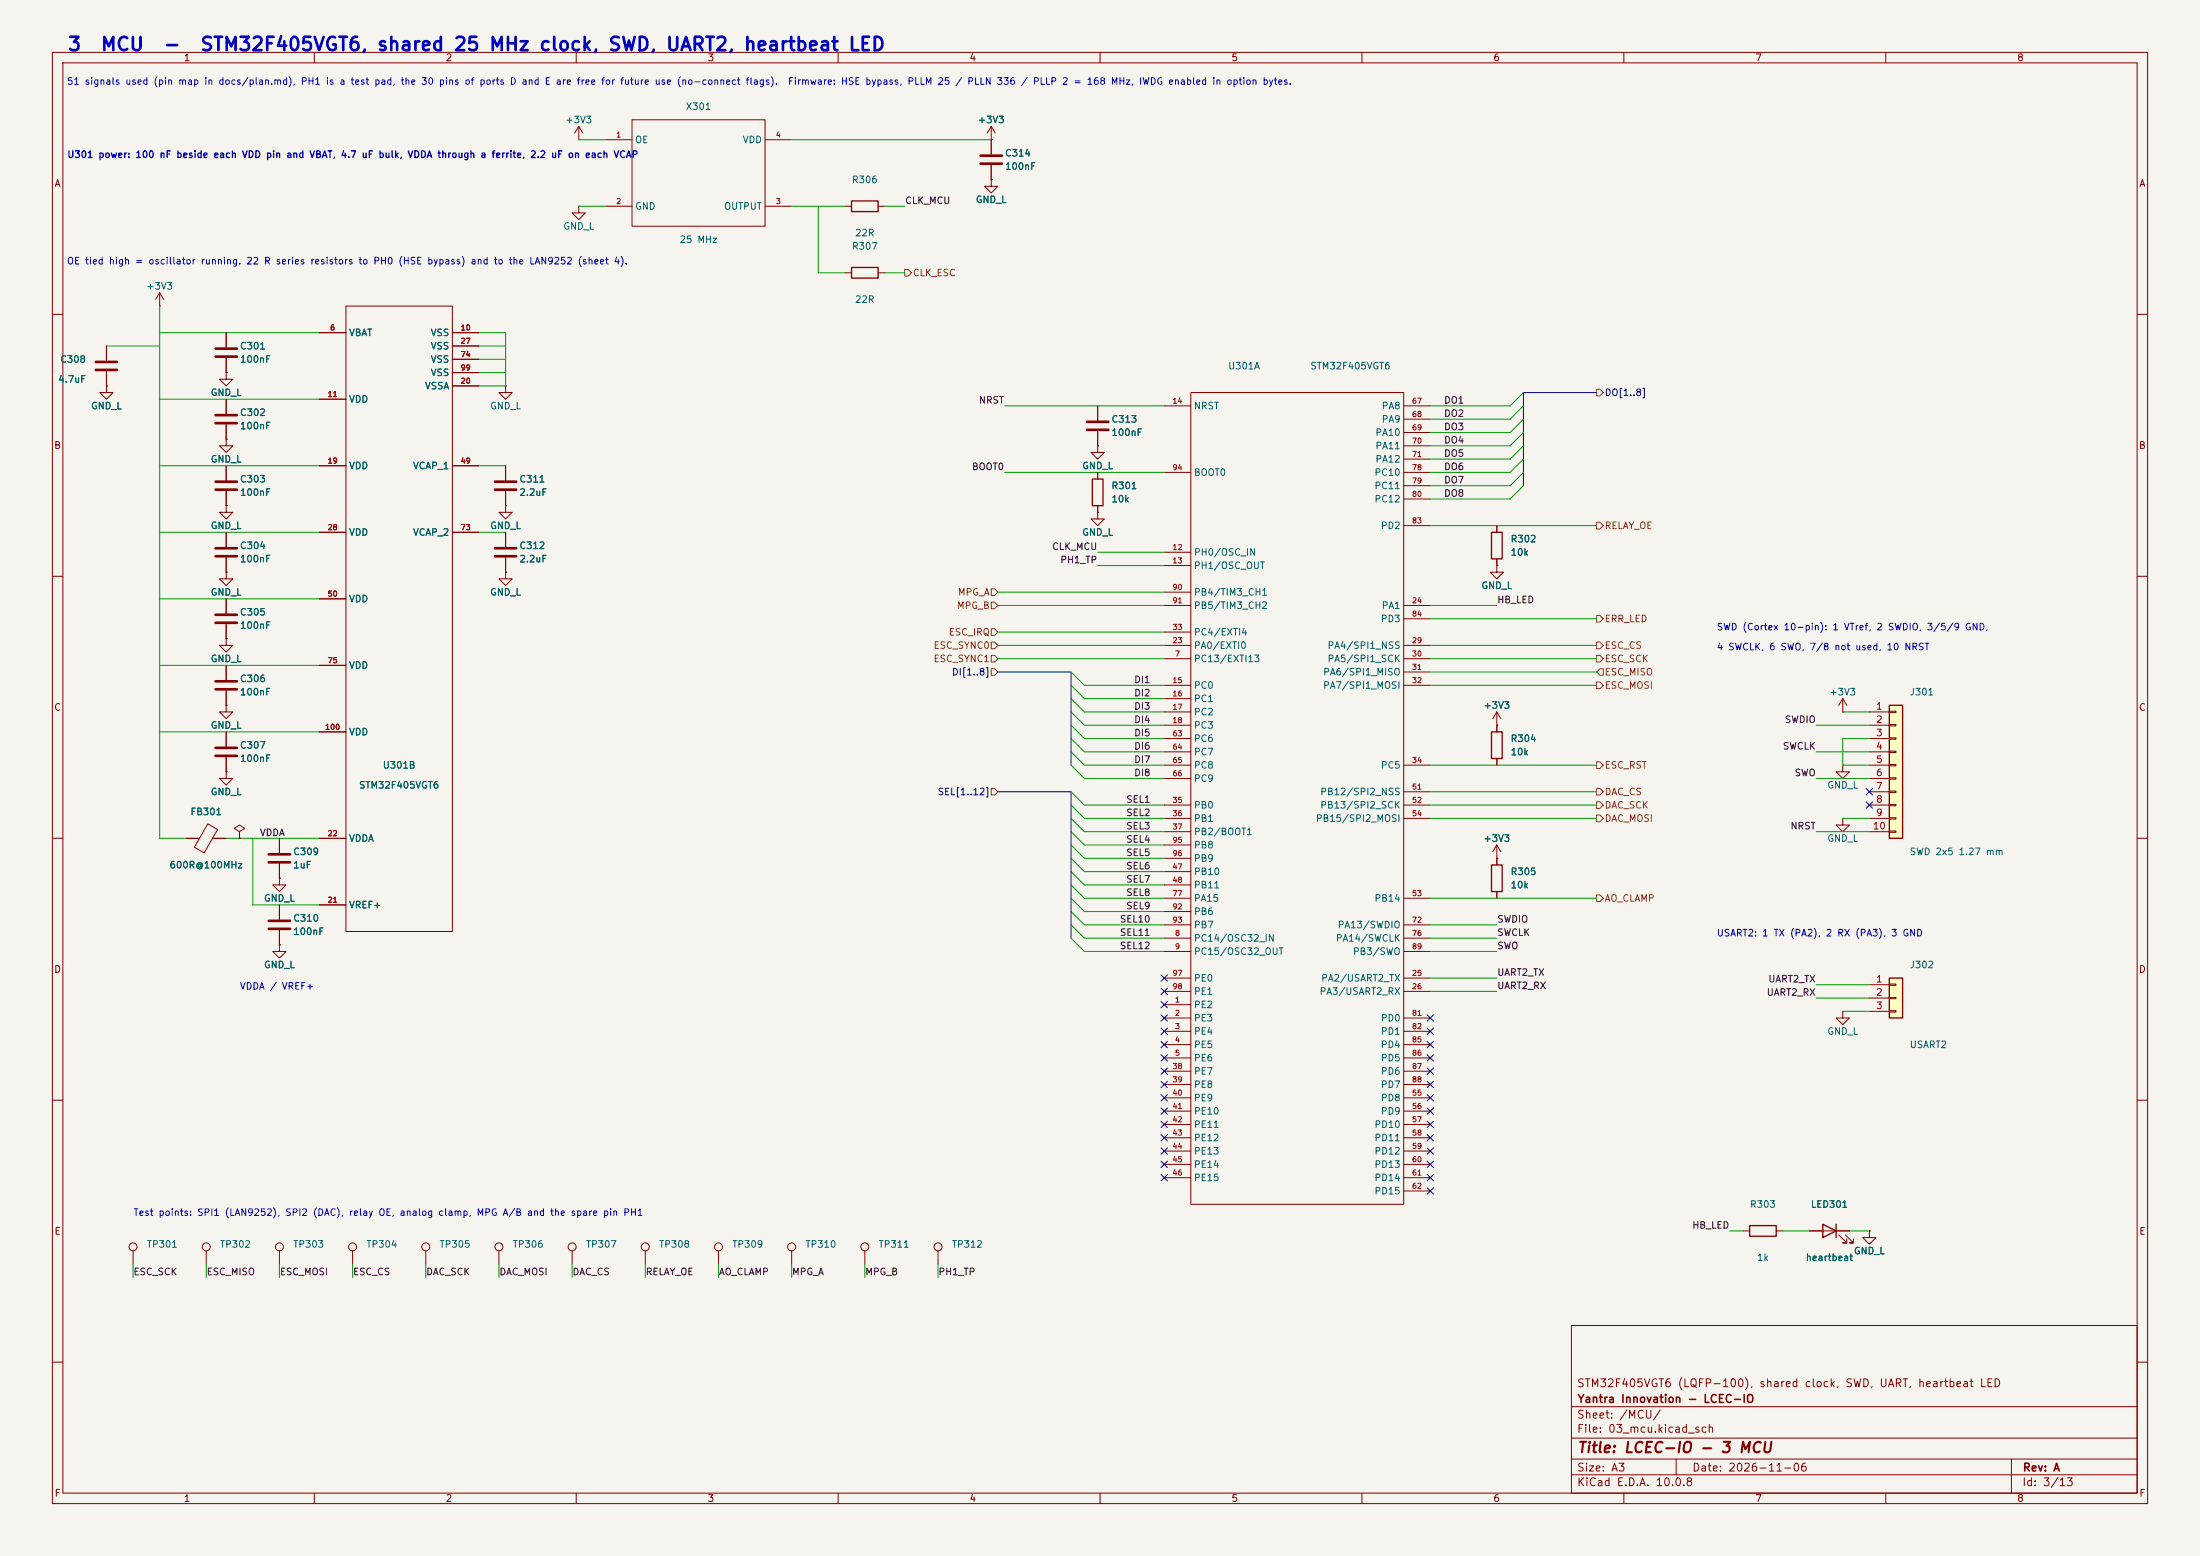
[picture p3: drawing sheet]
<svg xmlns="http://www.w3.org/2000/svg" width="420mm" height="297mm" viewBox="0 0 420 297" stroke-linecap="round" stroke-linejoin="round" font-family="sans-serif">
<path d="M0 0h420v297h-420z" fill="#f5f4ef" stroke="#f5f4ef" stroke-width=".19"/>
<g fill="none" stroke="#840000" stroke-width=".19">
<path d="M10 10h400v277h-400zM12 12h396v273h-396zM60 10v2M110 10v2M160 10v2M210 10v2M260 10v2M310 10v2M360 10v2M110.5 26.7h.1M110.5 39.4v1.2h1.3l-1.3 1.3-1.3-1.3h1.3M110.5 39.4h.1"/>
<path d="M110.5 24.1l-.8 1.3M110.5 24.1l.8 1.3M110.5 24.1v2.6M189.2 26.7h.1M189.2 24.1l-.7 1.3M189.2 24.1l.8 1.3M189.2 24.1v2.6M30.5 58.4h.1M30.5 55.9l-.8 1.3M30.5 55.9l.7 1.3M30.5 55.9v2.5M10 60h2"/>
<path d="M20.3 73.7v1.2h1.3l-1.3 1.3-1.3-1.3h1.3M20.3 73.7h.1M20.3 66v2.8M20.3 70.9v2.8M408 60h2M10 110h2M43.2 109.2v1.3h1.2l-1.2 1.3-1.3-1.3h1.3M43.2 109.2h.1M43.2 114.3v2.8M43.2 119.1v2.8M408 110h2M43.2 134.6v1.3h1.2l-1.2 1.3-1.3-1.3h1.3"/>
<path d="M43.2 134.6h.1M43.2 121.9v1.3h1.2l-1.2 1.3-1.3-1.3h1.3M43.2 121.9h.1M43.2 127v2.8M43.2 131.8v2.8M43.2 139.7v2.8M10 160h2M39.7 157.3l1.8 1-2.5 4.5-1.9-1.1zM43.2 144.5v2.8M45.7 158.8l1-.7-1-.6-1 .6 1 .7v1.2M351.8 156.2v1.3h1.3l-1.3 1.3-1.3-1.3h1.3M351.8 156.2h.1"/>
<path d="M408 160h2M35.6 160h2.5M40.6 160h2.6M45.7 160h.1M53.3 167.6v1.3h1.3l-1.3 1.3-1.2-1.3h1.2M53.3 167.6h.1M53.3 160v2.8M53.3 164.8v2.8M53.3 172.7v2.8M53.3 177.5v2.8M53.3 180.3v1.3h1.3l-1.3 1.3-1.2-1.3h1.2M53.3 180.3h.1"/>
<path d="M10 210h2M408 210h2M300 253h108v32h-108zM10 260h2M300 278.5h108M300 274.5h108M300 268.5h108M320 278.5v3M384 278.5v6.5M408 260h2M60 285v2M110 285v2"/>
<path d="M160 285v2M210 285v2M260 285v2M300 281.5h108M310 285v2M360 285v2"/>
</g>
<path d="M18.3 69.1h4.1M18.3 70.6h4.1M41.1 117.3h4.1M41.1 118.9h4.1M41.1 130h4.1M41.1 131.6h4.1M41.1 142.7h4.1M41.1 144.3h4.1M51.3 163.1h4.1M51.3 164.6h4.1M51.3 175.8h4.1M51.3 177.3h4.1" fill="none" stroke="#840000" stroke-width=".51"/>
<path d="M360.7 186.7h2.5v7.6h-2.5z" fill="#ffffc2"/>
<path d="M284.7 101.6h2.1v5.1h-2.1zM284.7 139.7h2.1v5.1h-2.1zM360.7 186.7h2.5v7.6h-2.5z" fill="none" stroke="#840000" stroke-width=".25"/>
<g fill="none" stroke="#840000" stroke-width=".19">
<path d="M285.7 108v1.2h1.3l-1.3 1.3-1.2-1.3h1.2M285.7 108h.1M285.7 100.3v1.3M285.7 106.7v1.3M285.7 138.4h.1M285.7 135.9v3.8M285.7 135.9l-.7 1.3M285.7 135.9l.8 1.3M285.7 144.8v1.3M351.8 193v1.3h1.3l-1.3 1.3-1.3-1.3h1.3M351.8 193h.1M356.9 188h3.8"/>
<path d="M356.9 190.5h3.8M356.9 193h3.8M360.7 187.8h1.2v.3h-1.2zM360.7 190.4h1.2v.2h-1.2zM360.7 192.9h1.2v.3h-1.2z"/>
</g>
<path d="M360.7 134.6h2.5v25.4h-2.5z" fill="#ffffc2"/>
<path d="M162.6 38.4h5v2h-5zM162.6 51.1h5v2h-5zM208.5 91.4h2.1v5.1h-2.1zM360.7 134.6h2.5v25.4h-2.5zM284.7 165.1h2.1v5.1h-2.1zM334 233.9h5.1v2.1h-5.1zM348 233.7l2.5 1.2-2.5 1.3zM350.5 233.7v2.5" fill="none" stroke="#840000" stroke-width=".25"/>
<g fill="none" stroke="#840000" stroke-width=".19">
<path d="M115.6 26.7h5M115.6 39.4h5M120.6 22.9h25.4v20.3h-25.4zM146 26.7h5.1M146 39.4h5.1M161.3 39.4h1.3M167.6 39.4h1.3M189.2 34.3v1.3h1.3l-1.3 1.2-1.2-1.2h1.2M189.2 34.3h.1M189.2 26.7h.1M189.2 26.7v2.8M189.2 31.5v2.8"/>
<path d="M66 58.4h20.4v119.4h-20.4zM161.3 52.1h1.3M167.6 52.1h1.3M20.3 73.7h.1M20.3 66v2.8M20.3 70.9v2.8M43.2 71.1v1.3h1.2l-1.2 1.3-1.3-1.3h1.3M43.2 71.1h.1M43.2 63.5v2.8M43.2 68.3v2.8M43.2 76.2v2.8M61 63.5h5"/>
<path d="M61 76.2h5M86.4 63.5h5M86.4 73.7h5M86.4 66h5M86.4 68.6h5M86.4 71.1h5M96.5 73.7v1.2h1.3l-1.3 1.3-1.3-1.3h1.3M96.5 73.7h.1M209.5 77.5v2.8M222.2 77.5h5.1M227.3 74.9h40.7v155h-40.7zM268 77.5h5"/>
<path d="M43.2 96.5v1.3h1.2l-1.2 1.3-1.3-1.3h1.3M43.2 96.5h.1M43.2 83.8v1.3h1.2l-1.2 1.3-1.3-1.3h1.3M43.2 83.8h.1M43.2 81v2.8M43.2 88.9v2.8M43.2 93.7v2.8M61 88.9h5M86.4 88.9h5M96.5 96.5v1.3h1.3l-1.3 1.3-1.3-1.3h1.3M96.5 96.5h.1M96.5 88.9v2.8"/>
<path d="M96.5 93.7v2.8M209.5 85.1v1.3h1.3l-1.3 1.2-1.2-1.2h1.2M209.5 85.1h.1M209.5 97.8v1.3h1.3l-1.3 1.2-1.2-1.2h1.2M209.5 97.8h.1M209.5 82.3v2.8M209.5 90.2v1.2M209.5 96.5v1.3M222.2 90.2h5.1M268 80h5M268 82.6h5M268 85.1h5"/>
<path d="M268 87.6h5M268 90.2h5M268 92.7h5M268 95.3h5M43.2 109.2h.1M43.2 101.6v2.8M43.2 106.4v2.8M43.2 114.3v2.8M43.2 119.1v2.8M61 101.6h5M61 114.3h5M86.4 101.6h5"/>
<path d="M96.5 109.2v1.3h1.3l-1.3 1.3-1.3-1.3h1.3M96.5 109.2h.1M96.5 101.6v2.8M96.5 106.4v2.8M222.2 105.4h5.1M222.2 108h5.1M222.2 115.6h5.1M222.2 113h5.1M268 115.6h5M268 100.3h5M268 118.1h5M285.7 108h.1"/>
<path d="M285.7 100.3v1.3M285.7 106.7v1.3M43.2 121.9h.1M43.2 134.6h.1M43.2 127v2.8M43.2 131.8v2.8M43.2 139.7v2.8M61 127h5M61 139.7h5M222.2 135.9h5.1M222.2 138.4h5.1M222.2 125.7h5.1"/>
<path d="M222.2 130.8h5.1M222.2 133.4h5.1M222.2 123.2h5.1M222.2 120.7h5.1M268 125.7h5M268 130.8h5M268 123.2h5M268 128.3h5M285.7 138.4h.1M285.7 138.4v1.3M351.8 135.9h.1M351.8 133.4l-.8 1.2"/>
<path d="M351.8 133.4l.8 1.2M351.8 133.4v2.5M356.9 135.9h3.8M356.9 138.4h3.8M360.7 135.8h1.2v.2h-1.2zM360.7 138.3h1.2v.3h-1.2zM43.2 147.3v1.3h1.2l-1.2 1.3-1.3-1.3h1.3M43.2 147.3h.1M43.2 144.5v2.8M222.2 141h5.1M222.2 143.5h5.1M222.2 146.1h5.1"/>
<path d="M222.2 148.6h5.1M222.2 153.7h5.1M222.2 156.2h5.1M222.2 158.8h5.1M268 146.1h5M268 151.1h5M268 153.7h5M268 156.2h5M285.7 144.8v1.3M351.8 146.1v1.2h1.3l-1.3 1.3-1.3-1.3h1.3M351.8 146.1h.1M356.9 141h3.8"/>
<path d="M356.9 143.5h3.8M356.9 146.1h3.8M356.9 148.6h3.8M356.9 151.1h3.8M356.9 153.7h3.8M356.9 156.2h3.8M356.9 158.8h3.8M360.7 140.8h1.2v.3h-1.2zM360.7 143.4h1.2v.2h-1.2zM360.7 145.9h1.2v.3h-1.2zM360.7 148.5h1.2v.2h-1.2zM360.7 151h1.2v.3h-1.2z"/>
<path d="M360.7 153.5h1.2v.3h-1.2zM360.7 156.1h1.2v.2h-1.2zM360.7 158.6h1.2v.3h-1.2zM35.6 160h2.5M40.6 160h2.6M45.7 160h.1M53.3 167.6h.1M53.3 160v2.8M53.3 164.8v2.8M53.3 172.7v2.8M53.3 177.5v2.8M61 172.7h5"/>
<path d="M61 160h5M222.2 179.1h5.1M222.2 166.4h5.1M222.2 168.9h5.1M222.2 171.5h5.1M222.2 176.5h5.1M222.2 174h5.1M222.2 161.3h5.1M222.2 163.8h5.1M268 179.1h5M268 171.5h5M268 176.5h5"/>
<path d="M285.7 163.8h.1M285.7 161.3v3.8M285.7 170.2v1.3M285.7 161.3l-.7 1.3M285.7 161.3l.8 1.3M53.3 180.3h.1M222.2 191.8h5.1M222.2 194.3h5.1M222.2 196.9h5.1M222.2 199.4h5.1M222.2 181.6h5.1M222.2 186.7h5.1"/>
<path d="M222.2 189.2h5.1M268 194.3h5M268 196.9h5M268 199.4h5M268 181.6h5M268 186.7h5M268 189.2h5M222.2 201.9h5.1M222.2 204.5h5.1M222.2 207h5.1M222.2 209.6h5.1M222.2 212.1h5.1"/>
<path d="M222.2 214.6h5.1M222.2 217.2h5.1M222.2 219.7h5.1M268 201.9h5M268 204.5h5M268 207h5M268 209.6h5M268 212.1h5M268 214.6h5M268 217.2h5M268 219.7h5M25.4 238.8v2.5"/>
<path d="M39.4 238.8v2.5M53.3 238.8v2.5M67.3 238.8v2.5M81.3 238.8v2.5M95.2 238.8v2.5M109.2 238.8v2.5M123.2 238.8v2.5M137.2 238.8v2.5M151.1 238.8v2.5M165.1 238.8v2.5M179.1 238.8v2.5M222.2 222.2h5.1"/>
<path d="M222.2 224.8h5.1M268 222.2h5M268 224.8h5M268 227.3h5M332.7 234.9h1.3M339.1 234.9h1.3M345.4 234.9h7.7M351 235.7l1.6 1.5h-.8h.8v-.7M352.3 235.7l1.5 1.5h-.7h.7v-.7M356.9 234.9v1.3h1.2l-1.2 1.3-1.3-1.3h1.3M356.9 234.9h.1"/>
<circle cx="25.4" cy="238" r=".76"/>
<circle cx="39.4" cy="238" r=".76"/>
<circle cx="53.3" cy="238" r=".76"/>
<circle cx="67.3" cy="238" r=".76"/>
<circle cx="81.3" cy="238" r=".76"/>
<circle cx="95.2" cy="238" r=".76"/>
<circle cx="109.2" cy="238" r=".76"/>
<circle cx="123.2" cy="238" r=".76"/>
<circle cx="137.2" cy="238" r=".76"/>
<circle cx="151.1" cy="238" r=".76"/>
<circle cx="165.1" cy="238" r=".76"/>
<circle cx="179.1" cy="238" r=".76"/>
</g>
<g fill="none" stroke="#840000" stroke-width=".51">
<path d="M187.2 29.7h4.1M187.2 31.2h4.1M41.1 66.5h4.1M41.1 68.1h4.1M41.1 79.2h4.1M41.1 91.9h4.1M41.1 93.5h4.1M41.1 80.8h4.1M94.5 91.9h4.1M94.5 93.5h4.1M207.5 80.5h4.1M207.5 82h4.1"/>
<path d="M41.1 104.6h4.1M41.1 106.2h4.1M94.5 104.6h4.1M94.5 106.2h4.1"/>
</g>
<g fill="none" stroke="#725600" stroke-width=".19">
<path d="M172.7 51.4h.7l.6 .7-.6 .6h-.7zM304.8 74.3h.6l.7 .6-.7 .7h-.6zM304.8 99.7h.6l.7 .6-.7 .7h-.6zM189.2 114.9h.7l.6 .7-.6 .6h-.7zM189.2 112.4h.7l.6 .6-.6 .7h-.7zM304.8 117.5h.6l.7 .6-.7 .6h-.6zM189.2 127.6h.7l.6 .7-.6 .6h-.7zM189.2 125.1h.7l.6 .6-.6 .7h-.7zM189.2 120h.7l.6 .7-.6 .6h-.7zM189.2 122.6h.7l.6 .6-.6 .6h-.7zM304.8 130.2h.6l.7 .6-.7 .6h-.6zM304.8 125.1h.6l.7 .6-.7 .7h-.6z"/>
<path d="M304.8 122.6h.6l.7 .6-.7 .6h-.6zM305.4 127.6h.7v1.3h-.7l-.6-.6zM189.2 150.5h.7l.6 .6-.6 .7h-.7zM304.8 153h.6l.7 .7-.7 .6h-.6zM304.8 150.5h.6l.7 .6-.7 .7h-.6zM304.8 155.6h.6l.7 .6-.7 .6h-.6zM304.8 145.4h.6l.7 .7-.7 .6h-.6zM304.8 170.8h.6l.7 .7-.7 .6h-.6z"/>
</g>
<g fill="none" stroke="#000084" stroke-width=".19">
<path d="M304.8 74.9h-14v17.8M190.5 128.3h14v17.8M190.5 151.1h14v28M356.3 150.5l1.2 1.2M356.3 153.1l1.2 1.2M357.5 150.5l-1.2 1.2M357.5 153.1l-1.2 1.2M221.6 188.6l1.3 1.2M221.6 191.2l1.3 1.2M221.6 196.2l1.3 1.3M221.6 186.1l1.3 1.2M221.6 193.7l1.3 1.2"/>
<path d="M221.6 198.8l1.3 1.2M222.9 188.6l-1.3 1.2M222.9 191.2l-1.3 1.2M222.9 196.2l-1.3 1.3M222.9 186.1l-1.3 1.2M222.9 193.7l-1.3 1.2M222.9 198.8l-1.3 1.2M272.4 198.8l1.3 1.2M272.4 193.7l1.3 1.2M272.4 196.2l1.3 1.3M273.7 198.8l-1.3 1.2M273.7 193.7l-1.3 1.2"/>
<path d="M273.7 196.2l-1.3 1.3M221.6 214l1.3 1.2M221.6 206.4l1.3 1.2M221.6 201.3l1.3 1.2M221.6 211.5l1.3 1.2M221.6 219.1l1.3 1.2M221.6 216.6l1.3 1.2M221.6 203.9l1.3 1.2M221.6 208.9l1.3 1.3M222.9 214l-1.3 1.2M222.9 206.4l-1.3 1.2M222.9 201.3l-1.3 1.2"/>
<path d="M222.9 211.5l-1.3 1.2M222.9 219.1l-1.3 1.2M222.9 216.6l-1.3 1.2M222.9 203.9l-1.3 1.2M222.9 208.9l-1.3 1.3M272.4 214l1.3 1.2M272.4 208.9l1.3 1.3M272.4 219.1l1.3 1.2M272.4 206.4l1.3 1.2M272.4 211.5l1.3 1.2M272.4 216.6l1.3 1.2M272.4 203.9l1.3 1.2"/>
<path d="M272.4 201.3l1.3 1.2M273.7 214l-1.3 1.2M273.7 208.9l-1.3 1.3M273.7 219.1l-1.3 1.2M273.7 206.4l-1.3 1.2M273.7 211.5l-1.3 1.2M273.7 216.6l-1.3 1.2M273.7 203.9l-1.3 1.2M273.7 201.3l-1.3 1.2M221.6 221.6l1.3 1.3M221.6 224.2l1.3 1.2M222.9 221.6l-1.3 1.3"/>
<path d="M222.9 224.2l-1.3 1.2M272.4 226.7l1.3 1.2M272.4 224.2l1.3 1.2M272.4 221.6l1.3 1.3M273.7 226.7l-1.3 1.2M273.7 224.2l-1.3 1.2M273.7 221.6l-1.3 1.3"/>
</g>
<g fill="none" stroke="#009600" stroke-width=".19">
<path d="M110.5 26.7h5.1M110.5 39.4h5.1M151.1 26.7h38.1M151.1 39.4h10.2M156.2 39.4v12.7h5.1M168.9 39.4h3.8M30.5 58.4v101.6h5.1M168.9 52.1h3.8M20.3 66h10.2M30.5 63.5h30.5M30.5 76.2h30.5M91.4 66h5.1"/>
<path d="M91.4 63.5h5.1v10.2h-5.1M91.4 68.6h5.1M91.4 71.1h5.1M191.8 77.5h30.4M290.8 74.9l-2.5 2.6h-15.3M290.8 77.5l-2.5 2.5h-15.3M30.5 88.9h30.5M91.4 88.9h5.1M191.8 90.2h30.4M290.8 87.6l-2.5 2.6h-15.3M290.8 90.2l-2.5 2.5h-15.3M290.8 92.7l-2.5 2.6h-15.3"/>
<path d="M290.8 82.6l-2.5 2.5h-15.3M290.8 85.1l-2.5 2.5h-15.3M290.8 80l-2.5 2.6h-15.3M30.5 101.6h30.5M30.5 114.3h30.5M91.4 101.6h5.1M190.5 115.6h31.7M190.5 113h31.7M209.5 108h12.7M209.5 105.4h12.7M273 115.6h12.7M273 118.1h31.8"/>
<path d="M273 100.3h31.8M30.5 139.7h30.5M30.5 127h30.5M190.5 125.7h31.7M190.5 123.2h31.7M190.5 120.7h31.7M204.5 128.3l2.5 2.5h15.2M204.5 135.9l2.5 2.5h15.2M204.5 138.4l2.5 2.6h15.2M204.5 133.4l2.5 2.5h15.2M204.5 130.8l2.5 2.6h15.2M273 130.8h31.8"/>
<path d="M273 125.7h31.8M273 123.2h31.8M273 128.3h31.8M346.7 138.4h10.2M351.8 135.9h5.1M204.5 143.5l2.5 2.6h15.2M204.5 151.1l2.5 2.6h15.2M204.5 156.2l2.5 2.6h15.2M204.5 141l2.5 2.5h15.2M204.5 146.1l2.5 2.5h15.2M204.5 153.7l2.5 2.5h15.2M204.5 158.8l2.5 2.5h15.2"/>
<path d="M273 146.1h31.8M273 153.7h31.8M273 156.2h31.8M273 151.1h31.8M346.7 158.8h10.2M346.7 143.5h10.2M346.7 148.6h10.2M351.8 156.2h5.1M356.9 141h-5.1v5.1h5.1M43.2 160h17.8M48.3 160v12.7h12.7M204.5 168.9l2.5 2.6h15.2"/>
<path d="M204.5 176.5l2.5 2.6h15.2M204.5 171.5l2.5 2.5h15.2M204.5 166.4l2.5 2.5h15.2M204.5 174l2.5 2.5h15.2M204.5 179.1l2.5 2.5h15.2M204.5 161.3l2.5 2.5h15.2M204.5 163.8l2.5 2.6h15.2M273 171.5h31.8M273 179.1h12.7M273 176.5h12.7M273 189.2h12.7M273 186.7h12.7"/>
<path d="M273 181.6h12.7M346.7 190.5h10.2M346.7 188h10.2M351.8 193h5.1M330.2 234.9h2.5M340.4 234.9h5M353.1 234.9h3.8M25.4 241.3v2.5M39.4 241.3v2.5M53.3 241.3v2.5M67.3 241.3v2.5M81.3 241.3v2.5"/>
<path d="M95.2 241.3v2.5M109.2 241.3v2.5M123.2 241.3v2.5M137.2 241.3v2.5M151.1 241.3v2.5M165.1 241.3v2.5M179.1 241.3v2.5"/>
</g>
<g font-size="2.5" fill="#0000c2">
<text x="12.8" y="10.3">3</text>
<text x="19.1" y="10.3">MCU</text>
<text x="31" y="10.3">-</text>
<text x="38.1" y="10.3">STM32F405VGT6, shared 25 MHz clock, SWD, UART2, heartbeat LED</text>
</g>
<text font-size="2" fill="#840000" x="301" y="277.8">Title: LCEC-IO - 3 MCU</text>
<g font-size="1.5" fill="#840000">
<text x="300.9" y="265.1">STM32F405VGT6 (LQFP-100), shared clock, SWD, UART, heartbeat LED</text>
<text x="301" y="268.1">Yantra Innovation - LCEC-IO</text>
<text x="300.9" y="273.8">File: 03_mcu.kicad_sch</text>
<text x="300.9" y="271.1">Sheet: /MCU/</text>
<text x="300.9" y="281.2">Size: A3</text>
<text x="322.9" y="281.2">Date: 2026-11-06</text>
<text x="386" y="281.2">Rev: A</text>
<text x="300.9" y="284">KiCad E.D.A. 10.0.8</text>
<text x="385.9" y="284">Id: 3/13</text>
</g>
<g font-size="1.3" fill="#840000">
<text x="35" y="12">1</text>
<text x="85" y="12">2</text>
<text x="135" y="12">3</text>
<text x="185" y="12">4</text>
<text x="235" y="12">5</text>
<text x="285" y="12">6</text>
<text x="335" y="12">7</text>
<text x="385" y="12">8</text>
<text x="10.3" y="36">A</text>
<text x="408.3" y="36">A</text>
<text x="10.2" y="86">B</text>
<text x="408.2" y="86">B</text>
<text x="10.2" y="136">C</text>
<text x="408.2" y="136">C</text>
<text x="10.2" y="186">D</text>
<text x="408.2" y="186">D</text>
<text x="10.3" y="236">E</text>
<text x="408.3" y="236">E</text>
<text x="10.3" y="286">F</text>
<text x="35" y="287">1</text>
<text x="85" y="287">2</text>
<text x="135" y="287">3</text>
<text x="185" y="287">4</text>
<text x="235" y="287">5</text>
<text x="285" y="287">6</text>
<text x="335" y="287">7</text>
<text x="385" y="287">8</text>
<text x="408.3" y="286">F</text>
</g>
<g font-size="1.3" fill="#0000c2">
<text x="12.7" y="16.5">51 signals used (pin map in docs/plan.md), PH1 is a test pad, the 30 pins of ports D and E are free for future use (no-connect flags).</text>
<text x="150.3" y="16.5">Firmware: HSE bypass, PLLM 25 / PLLN 336 / PLLP 2 = 168 MHz, IWDG enabled in option bytes.</text>
<text x="12.7" y="30.4">U301 power: 100 nF beside each VDD pin and VBAT, 4.7 uF bulk, VDDA through a ferrite, 2.2 uF on each VCAP</text>
<text x="12.7" y="50.8">OE tied high = oscillator running. 22 R series resistors to PH0 (HSE bypass) and to the LAN9252 (sheet 4).</text>
<text x="327.6" y="124.4">4 SWCLK, 6 SWO, 7/8 not used, 10 NRST</text>
<text x="327.6" y="120.6">SWD (Cortex 10-pin): 1 VTref, 2 SWDIO, 3/5/9 GND,</text>
<text x="327.6" y="179">USART2: 1 TX (PA2), 2 RX (PA3), 3 GND</text>
<text x="45.7" y="189.2">VDDA / VREF+</text>
<text x="25.4" y="232.4">Test points: SPI1 (LAN9252), SPI2 (DAC), relay OE, analog clamp, MPG A/B and the spare pin PH1</text>
</g>
<g font-size="1.3" fill="#006464">
<text x="107.8" y="23.8">+3V3</text>
<text x="130.8" y="21.3">X301</text>
<text x="186.6" y="23.8">+3V3</text>
<text x="121.1" y="27.6">OE</text>
<text x="141.7" y="27.6">VDD</text>
<text x="162.5" y="35.3">R306</text>
<text x="191.8" y="30.2">C314</text>
<text x="191.8" y="32.7">100nF</text>
<text x="121.1" y="40.3">GND</text>
<text x="138.1" y="40.3">OUTPUT</text>
<text x="186.2" y="39.1">GND_L</text>
<text x="107.4" y="44.1">GND_L</text>
<text x="129.6" y="46.7">25 MHz</text>
<text x="162.5" y="48">R307</text>
<text x="163.1" y="45.4">22R</text>
<text x="27.8" y="55.6">+3V3</text>
<text x="163.1" y="58.1">22R</text>
<text x="66.5" y="64.5">VBAT</text>
<text x="82.1" y="64.5">VSS</text>
<text x="11.4" y="69.5">C308</text>
<text x="45.7" y="67">C301</text>
<text x="45.7" y="69.5">100nF</text>
<text x="82.1" y="67">VSS</text>
<text x="82.1" y="69.5">VSS</text>
<text x="234.3" y="70.8">U301A</text>
<text x="250" y="70.8">STM32F405VGT6</text>
<text x="11" y="73.4">4.7uF</text>
<text x="40.1" y="75.9">GND_L</text>
<text x="66.5" y="77.2">VDD</text>
<text x="81" y="74.6">VSSA</text>
<text x="82.1" y="72.1">VSS</text>
<text x="17.3" y="78.4">GND_L</text>
<text x="45.7" y="79.7">C302</text>
<text x="45.7" y="82.2">100nF</text>
<text x="93.5" y="78.4">GND_L</text>
<text x="212.1" y="81">C313</text>
<text x="212.1" y="83.5">100nF</text>
<text x="227.8" y="78.4">NRST</text>
<text x="262.5" y="83.5">PA10</text>
<text x="263.7" y="78.4">PA8</text>
<text x="263.7" y="81">PA9</text>
<text x="40.1" y="88.6">GND_L</text>
<text x="66.5" y="89.9">VDD</text>
<text x="78.7" y="89.9">VCAP_1</text>
<text x="206.5" y="89.9">GND_L</text>
<text x="262.5" y="86.1">PA11</text>
<text x="262.5" y="88.6">PA12</text>
<text x="45.7" y="92.4">C303</text>
<text x="45.7" y="94.9">100nF</text>
<text x="99" y="92.4">C311</text>
<text x="99" y="94.9">2.2uF</text>
<text x="212.1" y="93.7">R301</text>
<text x="227.8" y="91.1">BOOT0</text>
<text x="262.3" y="91.1">PC10</text>
<text x="262.3" y="93.7">PC11</text>
<text x="40.1" y="101.3">GND_L</text>
<text x="93.5" y="101.3">GND_L</text>
<text x="212.1" y="96.2">10k</text>
<text x="262.3" y="96.2">PC12</text>
<text x="263.5" y="101.3">PD2</text>
<text x="45.7" y="105.1">C304</text>
<text x="45.7" y="107.6">100nF</text>
<text x="66.5" y="102.6">VDD</text>
<text x="78.7" y="102.6">VCAP_2</text>
<text x="99" y="105.1">C312</text>
<text x="99" y="107.6">2.2uF</text>
<text x="206.5" y="102.6">GND_L</text>
<text x="227.8" y="106.4">PH0/OSC_IN</text>
<text x="288.3" y="103.8">R302</text>
<text x="288.3" y="106.4">10k</text>
<text x="40.1" y="114">GND_L</text>
<text x="93.5" y="114">GND_L</text>
<text x="227.8" y="108.9">PH1/OSC_OUT</text>
<text x="227.8" y="114">PB4/TIM3_CH1</text>
<text x="282.7" y="112.7">GND_L</text>
<text x="45.7" y="117.8">C305</text>
<text x="66.5" y="115.3">VDD</text>
<text x="227.8" y="116.5">PB5/TIM3_CH2</text>
<text x="263.5" y="119.1">PD3</text>
<text x="263.7" y="116.5">PA1</text>
<text x="45.7" y="120.3">100nF</text>
<text x="227.8" y="124.2">PA0/EXTI0</text>
<text x="227.8" y="121.6">PC4/EXTI4</text>
<text x="253.3" y="124.2">PA4/SPI1_NSS</text>
<text x="40.1" y="126.7">GND_L</text>
<text x="45.7" y="130.5">C306</text>
<text x="66.5" y="128">VDD</text>
<text x="227.8" y="126.7">PC13/EXTI13</text>
<text x="227.8" y="131.8">PC0</text>
<text x="252.5" y="129.2">PA6/SPI1_MISO</text>
<text x="252.5" y="131.8">PA7/SPI1_MOSI</text>
<text x="253.3" y="126.7">PA5/SPI1_SCK</text>
<text x="45.7" y="133">100nF</text>
<text x="227.8" y="134.3">PC1</text>
<text x="227.8" y="136.9">PC2</text>
<text x="283.1" y="135.6">+3V3</text>
<text x="349.1" y="133">+3V3</text>
<text x="364.5" y="133">J301</text>
<text x="40.1" y="139.4">GND_L</text>
<text x="45.7" y="143.2">C307</text>
<text x="66.5" y="140.7">VDD</text>
<text x="227.8" y="139.4">PC3</text>
<text x="227.8" y="141.9">PC6</text>
<text x="288.3" y="141.9">R304</text>
<text x="45.7" y="145.7">100nF</text>
<text x="73" y="147">U301B</text>
<text x="227.8" y="144.5">PC7</text>
<text x="227.8" y="147">PC8</text>
<text x="227.8" y="149.6">PC9</text>
<text x="263.5" y="147">PC5</text>
<text x="288.3" y="144.5">10k</text>
<text x="36.2" y="155.9">FB301</text>
<text x="40.1" y="152.1">GND_L</text>
<text x="68.4" y="150.8">STM32F405VGT6</text>
<text x="227.8" y="154.6">PB0</text>
<text x="251.9" y="152.1">PB12/SPI2_NSS</text>
<text x="251.9" y="154.6">PB13/SPI2_SCK</text>
<text x="348.7" y="150.8">GND_L</text>
<text x="66.5" y="161">VDDA</text>
<text x="227.8" y="157.2">PB1</text>
<text x="227.8" y="159.7">PB2/BOOT1</text>
<text x="251.1" y="157.2">PB15/SPI2_MOSI</text>
<text x="283.1" y="161">+3V3</text>
<text x="348.7" y="161">GND_L</text>
<text x="32.3" y="166.1">600R@100MHz</text>
<text x="55.9" y="163.5">C309</text>
<text x="55.9" y="166.1">1uF</text>
<text x="227.8" y="167.3">PB10</text>
<text x="227.8" y="162.3">PB8</text>
<text x="227.8" y="164.8">PB9</text>
<text x="288.3" y="167.3">R305</text>
<text x="364.5" y="163.5">SWD 2x5 1.27 mm</text>
<text x="50.3" y="172.4">GND_L</text>
<text x="66.5" y="173.7">VREF+</text>
<text x="227.8" y="169.9">PB11</text>
<text x="227.8" y="172.4">PA15</text>
<text x="262.3" y="172.4">PB14</text>
<text x="288.3" y="169.9">10k</text>
<text x="55.9" y="176.2">C310</text>
<text x="55.9" y="178.8">100nF</text>
<text x="227.8" y="175">PB6</text>
<text x="227.8" y="177.5">PB7</text>
<text x="255.3" y="177.5">PA13/SWDIO</text>
<text x="50.3" y="185.1">GND_L</text>
<text x="227.8" y="180">PC14/OSC32_IN</text>
<text x="227.8" y="182.6">PC15/OSC32_OUT</text>
<text x="254.9" y="180">PA14/SWCLK</text>
<text x="258.2" y="182.6">PB3/SWO</text>
<text x="364.5" y="185.1">J302</text>
<text x="227.8" y="187.7">PE0</text>
<text x="227.8" y="190.2">PE1</text>
<text x="251.8" y="190.2">PA3/USART2_RX</text>
<text x="252.1" y="187.7">PA2/USART2_TX</text>
<text x="227.8" y="192.7">PE2</text>
<text x="227.8" y="195.3">PE3</text>
<text x="227.8" y="197.8">PE4</text>
<text x="263.5" y="195.3">PD0</text>
<text x="263.5" y="197.8">PD1</text>
<text x="348.7" y="197.8">GND_L</text>
<text x="227.8" y="200.4">PE5</text>
<text x="227.8" y="202.9">PE6</text>
<text x="263.5" y="200.4">PD4</text>
<text x="263.5" y="202.9">PD5</text>
<text x="364.5" y="200.4">USART2</text>
<text x="227.8" y="205.4">PE7</text>
<text x="227.8" y="208">PE8</text>
<text x="263.5" y="205.4">PD6</text>
<text x="263.5" y="208">PD7</text>
<text x="227.8" y="210.5">PE9</text>
<text x="227.8" y="213.1">PE10</text>
<text x="227.8" y="215.6">PE11</text>
<text x="262.3" y="215.6">PD10</text>
<text x="263.5" y="210.5">PD8</text>
<text x="263.5" y="213.1">PD9</text>
<text x="227.8" y="218.1">PE12</text>
<text x="227.8" y="220.7">PE13</text>
<text x="262.3" y="218.1">PD11</text>
<text x="262.3" y="220.7">PD12</text>
<text x="227.8" y="223.2">PE14</text>
<text x="227.8" y="225.8">PE15</text>
<text x="262.3" y="223.2">PD13</text>
<text x="262.3" y="225.8">PD14</text>
<text x="262.3" y="228.3">PD15</text>
<text x="334" y="230.8">R303</text>
<text x="345.6" y="230.8">LED301</text>
<text x="27.9" y="238.5">TP301</text>
<text x="41.9" y="238.5">TP302</text>
<text x="55.9" y="238.5">TP303</text>
<text x="69.8" y="238.5">TP304</text>
<text x="83.8" y="238.5">TP305</text>
<text x="97.8" y="238.5">TP306</text>
<text x="111.7" y="238.5">TP307</text>
<text x="125.7" y="238.5">TP308</text>
<text x="139.7" y="238.5">TP309</text>
<text x="153.7" y="238.5">TP310</text>
<text x="167.6" y="238.5">TP311</text>
<text x="181.6" y="238.5">TP312</text>
<text x="353.8" y="239.7">GND_L</text>
<text x="335.3" y="241">1k</text>
<text x="344.6" y="241">heartbeat</text>
</g>
<g font-size="1.3" fill="#0f0f0f">
<text x="172.7" y="39.2">CLK_MCU</text>
<text x="186.8" y="77.3">NRST</text>
<text x="275.6" y="77.3">DO1</text>
<text x="275.6" y="79.9">DO2</text>
<text x="275.6" y="82.4">DO3</text>
<text x="275.6" y="85">DO4</text>
<text x="275.6" y="87.5">DO5</text>
<text x="185.4" y="90">BOOT0</text>
<text x="275.6" y="90">DO6</text>
<text x="275.6" y="92.6">DO7</text>
<text x="275.6" y="95.1">DO8</text>
<text x="200.7" y="105.3">CLK_MCU</text>
<text x="202.3" y="107.8">PH1_TP</text>
<text x="285.7" y="115.4">HB_LED</text>
<text x="216.4" y="130.7">DI1</text>
<text x="216.4" y="135.8">DI3</text>
<text x="216.4" y="133.2">DI2</text>
<text x="216.4" y="138.3">DI4</text>
<text x="216.4" y="140.8">DI5</text>
<text x="216.4" y="143.4">DI6</text>
<text x="340.3" y="143.4">SWCLK</text>
<text x="340.6" y="138.3">SWDIO</text>
<text x="216.4" y="145.9">DI7</text>
<text x="216.4" y="148.5">DI8</text>
<text x="342.5" y="148.5">SWO</text>
<text x="214.9" y="153.5">SEL1</text>
<text x="49.5" y="159.9">VDDA</text>
<text x="214.9" y="158.6">SEL3</text>
<text x="214.9" y="156.1">SEL2</text>
<text x="214.9" y="161.2">SEL4</text>
<text x="341.7" y="158.6">NRST</text>
<text x="214.9" y="163.7">SEL5</text>
<text x="214.9" y="166.2">SEL6</text>
<text x="214.9" y="173.9">SEL9</text>
<text x="214.9" y="168.8">SEL7</text>
<text x="214.9" y="171.3">SEL8</text>
<text x="213.7" y="178.9">SEL11</text>
<text x="213.7" y="176.4">SEL10</text>
<text x="285.7" y="176.4">SWDIO</text>
<text x="285.7" y="178.9">SWCLK</text>
<text x="213.7" y="181.5">SEL12</text>
<text x="285.7" y="181.5">SWO</text>
<text x="285.7" y="186.6">UART2_TX</text>
<text x="285.7" y="189.1">UART2_RX</text>
<text x="337.2" y="190.4">UART2_RX</text>
<text x="337.5" y="187.8">UART2_TX</text>
<text x="323" y="234.8">HB_LED</text>
<text x="25.4" y="243.7">ESC_SCK</text>
<text x="39.3" y="243.7">ESC_MISO</text>
<text x="53.3" y="243.7">ESC_MOSI</text>
<text x="67.3" y="243.7">ESC_CS</text>
<text x="81.3" y="243.7">DAC_SCK</text>
<text x="95.2" y="243.7">DAC_MOSI</text>
<text x="109.2" y="243.7">DAC_CS</text>
<text x="123.2" y="243.7">RELAY_OE</text>
<text x="137.1" y="243.7">AO_CLAMP</text>
<text x="151.1" y="243.7">MPG_A</text>
<text x="165.1" y="243.7">MPG_B</text>
<text x="179" y="243.7">PH1_TP</text>
</g>
<g font-size="1.3" fill="#725600">
<text x="174.2" y="53">CLK_ESC</text>
<text x="306.2" y="101.3">RELAY_OE</text>
<text x="182.8" y="114">MPG_A</text>
<text x="182.6" y="116.5">MPG_B</text>
<text x="306.2" y="119.1">ERR_LED</text>
<text x="178.1" y="124.2">ESC_SYNC0</text>
<text x="181" y="121.6">ESC_IRQ</text>
<text x="306.2" y="124.2">ESC_CS</text>
<text x="178.1" y="126.7">ESC_SYNC1</text>
<text x="306.2" y="129.2">ESC_MISO</text>
<text x="306.2" y="131.8">ESC_MOSI</text>
<text x="306.2" y="126.7">ESC_SCK</text>
<text x="306.2" y="147">ESC_RST</text>
<text x="306.2" y="154.6">DAC_SCK</text>
<text x="306.2" y="152.1">DAC_CS</text>
<text x="306.2" y="157.2">DAC_MOSI</text>
<text x="306.2" y="172.4">AO_CLAMP</text>
</g>
<g font-size="1.3" fill="#000084">
<text x="306.2" y="75.9">DO[1..8]</text>
<text x="181.6" y="129.2">DI[1..8]</text>
<text x="178.9" y="152.1">SEL[1..12]</text>
</g>
<g font-size="1.3" fill="#a90000">
<text x="358" y="135.8">1</text>
<text x="358" y="138.3">2</text>
<text x="358" y="140.8">3</text>
<text x="358" y="143.4">4</text>
<text x="358" y="145.9">5</text>
<text x="358" y="148.5">6</text>
<text x="358" y="151">7</text>
<text x="358" y="153.5">8</text>
<text x="357.4" y="158.6">10</text>
<text x="358" y="156.1">9</text>
<text x="358" y="187.8">1</text>
<text x="358" y="190.4">2</text>
<text x="358" y="192.9">3</text>
</g>
<g font-size="1" fill="#a90000">
<text x="117.5" y="26.5">1</text>
<text x="148" y="26.5">4</text>
<text x="117.5" y="39.2">2</text>
<text x="148" y="39.2">3</text>
<text x="62.9" y="63.3">6</text>
<text x="87.8" y="63.3">10</text>
<text x="87.8" y="65.9">27</text>
<text x="87.8" y="68.4">74</text>
<text x="87.8" y="70.9">99</text>
<text x="62.4" y="76">11</text>
<text x="87.8" y="73.5">20</text>
<text x="223.7" y="77.3">14</text>
<text x="269.5" y="77.3">67</text>
<text x="269.5" y="79.8">68</text>
<text x="269.5" y="82.4">69</text>
<text x="62.4" y="88.7">19</text>
<text x="87.8" y="88.7">49</text>
<text x="223.7" y="90">94</text>
<text x="269.5" y="84.9">70</text>
<text x="269.5" y="87.4">71</text>
<text x="269.5" y="90">78</text>
<text x="269.5" y="92.5">79</text>
<text x="269.5" y="95.1">80</text>
<text x="62.4" y="101.4">28</text>
<text x="87.8" y="101.4">73</text>
<text x="269.5" y="100.1">83</text>
<text x="223.7" y="105.2">12</text>
<text x="223.7" y="107.8">13</text>
<text x="223.7" y="112.8">90</text>
<text x="62.4" y="114.1">50</text>
<text x="223.7" y="115.4">91</text>
<text x="269.5" y="115.4">24</text>
<text x="269.5" y="117.9">84</text>
<text x="223.7" y="123">23</text>
<text x="223.7" y="120.5">33</text>
<text x="224.2" y="125.5">7</text>
<text x="269.5" y="123">29</text>
<text x="269.5" y="125.5">30</text>
<text x="62.4" y="126.8">75</text>
<text x="223.7" y="130.6">15</text>
<text x="269.5" y="128.1">31</text>
<text x="269.5" y="130.6">32</text>
<text x="223.7" y="133.2">16</text>
<text x="223.7" y="135.7">17</text>
<text x="62" y="139.5">100</text>
<text x="223.7" y="138.2">18</text>
<text x="223.7" y="140.8">63</text>
<text x="223.7" y="143.3">64</text>
<text x="223.7" y="145.9">65</text>
<text x="223.7" y="148.4">66</text>
<text x="269.5" y="145.9">34</text>
<text x="223.7" y="153.5">35</text>
<text x="269.5" y="150.9">51</text>
<text x="269.5" y="153.5">52</text>
<text x="62.4" y="159.8">22</text>
<text x="223.7" y="156">36</text>
<text x="223.7" y="158.6">37</text>
<text x="223.7" y="161.1">95</text>
<text x="269.5" y="156">54</text>
<text x="223.7" y="166.2">47</text>
<text x="223.7" y="163.6">96</text>
<text x="62.4" y="172.5">21</text>
<text x="223.7" y="168.7">48</text>
<text x="223.7" y="171.3">77</text>
<text x="223.7" y="173.8">92</text>
<text x="269.5" y="171.3">53</text>
<text x="223.7" y="176.3">93</text>
<text x="224.2" y="178.9">8</text>
<text x="269.5" y="176.3">72</text>
<text x="269.5" y="178.9">76</text>
<text x="224.2" y="181.4">9</text>
<text x="269.5" y="181.4">89</text>
<text x="223.7" y="186.5">97</text>
<text x="223.7" y="189">98</text>
<text x="224.2" y="191.6">1</text>
<text x="269.5" y="186.5">25</text>
<text x="269.5" y="189">26</text>
<text x="224.2" y="194.1">2</text>
<text x="224.2" y="196.7">3</text>
<text x="269.5" y="194.1">81</text>
<text x="269.5" y="196.7">82</text>
<text x="224.2" y="199.2">4</text>
<text x="224.2" y="201.7">5</text>
<text x="269.5" y="199.2">85</text>
<text x="269.5" y="201.7">86</text>
<text x="223.7" y="204.3">38</text>
<text x="223.7" y="206.8">39</text>
<text x="223.7" y="209.4">40</text>
<text x="269.5" y="209.4">55</text>
<text x="269.5" y="204.3">87</text>
<text x="269.5" y="206.8">88</text>
<text x="223.7" y="211.9">41</text>
<text x="223.7" y="214.4">42</text>
<text x="269.5" y="211.9">56</text>
<text x="269.5" y="214.4">57</text>
<text x="223.7" y="217">43</text>
<text x="223.7" y="219.5">44</text>
<text x="269.5" y="217">58</text>
<text x="269.5" y="219.5">59</text>
<text x="223.7" y="222.1">45</text>
<text x="223.7" y="224.6">46</text>
<text x="269.5" y="222.1">60</text>
<text x="269.5" y="224.6">61</text>
<text x="269.5" y="227.1">62</text>
</g>
</svg>
